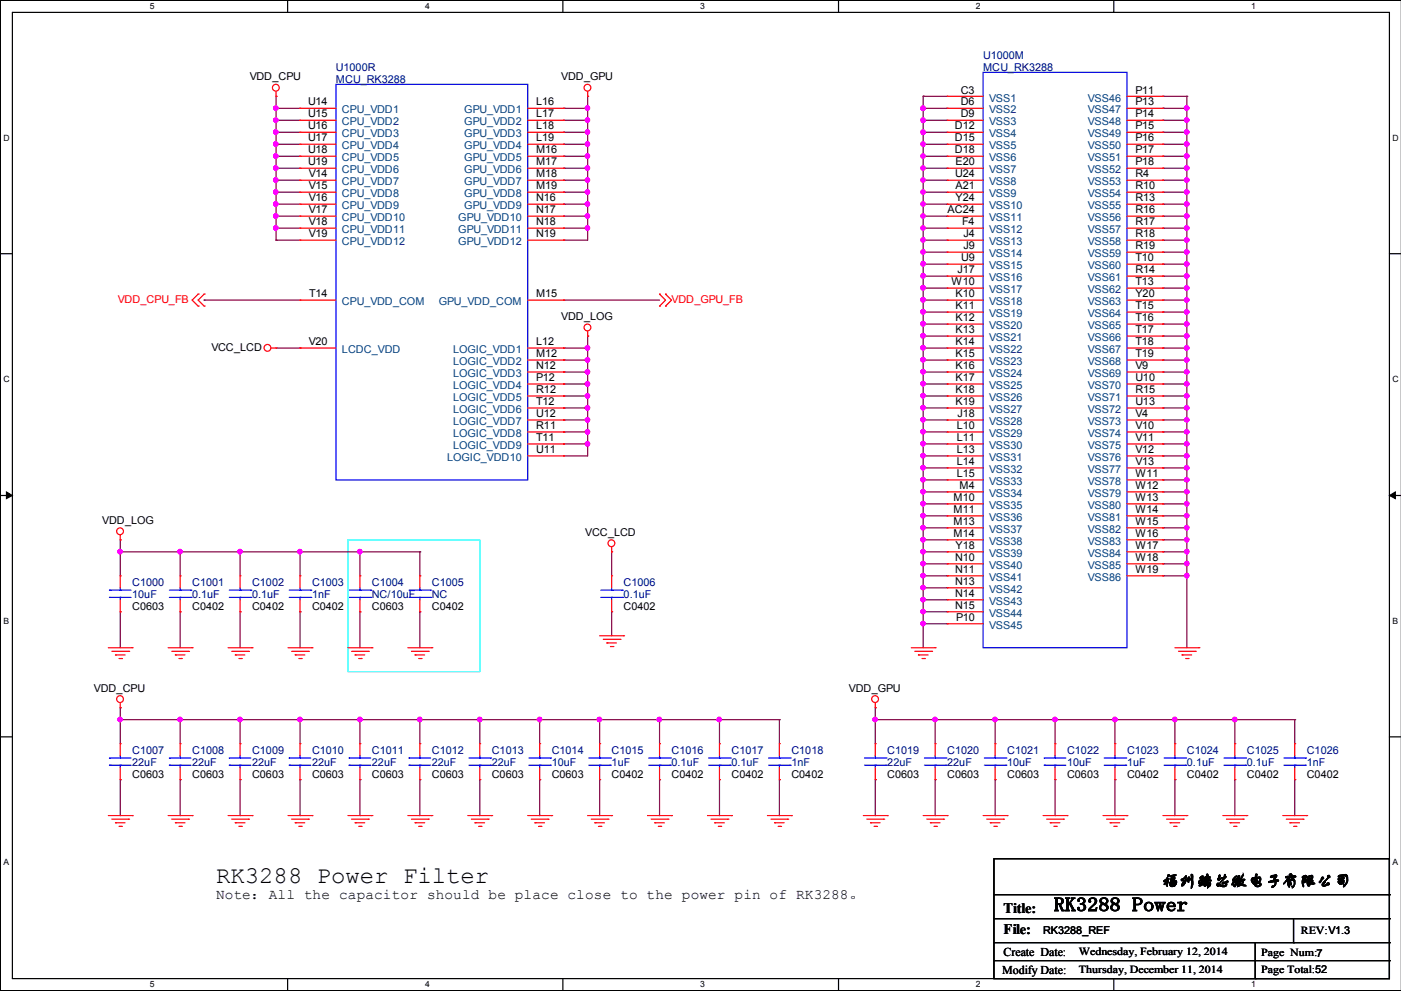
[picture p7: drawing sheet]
<svg xmlns="http://www.w3.org/2000/svg" width="297mm" height="210mm" viewBox="0 0 297 210" stroke-linecap="round" stroke-linejoin="round" font-family="sans-serif">
<path d="M2.6 2.6h291.9v204.7h-291.9zM297 .1h-296.9v209.8h296.9" fill="none" stroke="#000" stroke-width=".25"/>
<g fill="#fff">
<path d="M31.7 .3h1.1v2.1h-1.1z"/>
<path d="M31.7 207.6h1.1v2h-1.1z"/>
</g>
<path d="M61 .1v2.5M61 207.3v2.6" fill="none" stroke="#000" stroke-width=".25"/>
<g fill="#fff">
<path d="M90.1 .3h1v2.1h-1z"/>
<path d="M90.1 207.6h1v2h-1z"/>
</g>
<path d="M119.3 .1v2.5M119.3 207.3v2.6" fill="none" stroke="#000" stroke-width=".25"/>
<g fill="#fff">
<path d="M148.4 .3h1v2.1h-1z"/>
<path d="M148.4 207.6h1v2h-1z"/>
</g>
<path d="M177.7 .1v2.5M177.7 207.3v2.6" fill="none" stroke="#000" stroke-width=".25"/>
<g fill="#fff">
<path d="M206.8 .3h1.1v2.1h-1.1z"/>
<path d="M206.8 207.6h1.1v2h-1.1z"/>
</g>
<path d="M236.1 .1v2.5M236.1 207.3v2.6" fill="none" stroke="#000" stroke-width=".25"/>
<g fill="#fff">
<path d="M265.2 .3h1v2.1h-1z"/>
<path d="M265.2 207.6h1v2h-1z"/>
<path d="M.8 28.2h1.2v2h-1.2z"/>
<path d="M295.1 28.2h1.3v2h-1.3z"/>
<path d="M.8 79.3h1.2v2.1h-1.2z"/>
<path d="M295.1 79.3h1.3v2.1h-1.3z"/>
</g>
<path d="M.1 53.8h2.5M294.5 53.8h2.5" fill="none" stroke="#000" stroke-width=".25"/>
<g fill="#fff">
<path d="M.8 130.6h1.1v2h-1.1z"/>
<path d="M295.1 130.6h1.2v2h-1.2z"/>
</g>
<path d="M.1 105h2.5M294.5 105h2.5" fill="none" stroke="#000" stroke-width=".25"/>
<path d="M1.4 104.2l1.2 .8-1.2 .7zM294.5 105l1.2-.8v1.5z" fill="#000" stroke="#000" stroke-width=".21"/>
<g fill="#fff">
<path d="M.8 181.7h1.1v2h-1.1z"/>
<path d="M295.1 181.7h1.1v2h-1.1z"/>
</g>
<g fill="none" stroke="#000" stroke-width=".25">
<path d="M.1 156.1h2.5M294.5 156.1h2.5M210.7 181.9h83.8v25.4h-83.8zM210.7 189.6h83.8M210.7 194.6h83.8M210.7 199.7h83.8M266 199.7v7.6M274.2 199.7h.1M274.2 194.6v5.1M294.5 189.6h.1M294.5 194.6h.1M294.5 199.7h.1"/>
<path d="M210.7 203.5h83.8M266 207.3h.1M294.5 203.5h.1"/>
</g>
<path d="M73.7 114.4h28v27.9h-28z" fill="none" stroke="#0ff" stroke-width=".25"/>
<g fill="none" stroke="#800040" stroke-width=".25">
<path d="M58.5 25.5h.1M58.5 28h.1M58.5 35.6h.1M58.5 38.2h.1M58.5 22.9h.1M58.5 30.6h.1M58.5 33.1h.1M58.5 20.4h.1M58.5 22.9h5.1M58.5 35.6h5.1M58.5 28h5.1M58.5 25.5h5.1"/>
<path d="M58.5 30.6h5.1M58.5 38.2h5.1M58.5 20.4v30.5M58.5 33.1h5.1M119.5 22.9h.1M119.5 35.6h.1M119.5 28h.1M119.5 25.5h.1M119.5 30.6h.1M119.5 38.2h.1M119.5 33.1h.1M119.5 22.9h5"/>
<path d="M119.5 35.6h5M119.5 28h5M119.5 25.5h5M119.5 30.6h5M119.5 38.2h5M119.5 33.1h5M124.5 38.2h.1M124.5 35.6h.1M124.5 28h.1M124.5 25.5h.1M124.5 30.6h.1M124.5 33.1h.1"/>
<path d="M124.5 22.9h.1M124.5 20.4h.1M124.5 20.4v30.5h-5M195.7 20.4h.1M195.7 28h.1M195.7 33.1h.1M195.7 25.5h.1M195.7 22.9h.1M195.7 30.6h.1M195.7 35.6h.1M195.7 38.2h.1M195.7 22.9h5"/>
<path d="M195.7 35.6h5M195.7 28h5M195.7 25.5h5M195.7 30.6h5M195.7 38.2h5M195.7 33.1h5M195.7 20.4v116.8M195.7 20.4h5M246.5 33.1h.1M246.5 30.6h.1M246.5 25.5h.1M246.5 22.9h.1"/>
<path d="M246.5 28h.1M246.5 38.2h.1M246.5 35.6h.1M246.5 20.4h.1M246.5 22.9h5M246.5 35.6h5M246.5 28h5M246.5 25.5h5M246.5 30.6h5M246.5 38.2h5M246.5 33.1h5M246.5 20.4h5"/>
<path d="M251.5 33.1h.1M251.5 20.4h.1M251.5 22.9h.1M251.5 35.6h.1M251.5 30.6h.1M251.5 28h.1M251.5 25.5h.1M251.5 38.2h.1M251.5 20.4v116.8M58.5 45.8h.1M58.5 48.3h.1M58.5 43.3h.1"/>
<path d="M58.5 50.9h.1M58.5 40.7h.1M58.5 45.8h5.1M58.5 43.3h5.1M58.5 40.7h5.1M58.5 50.9h5.1M58.5 48.3h5.1M119.5 45.8h.1M119.5 43.3h.1M119.5 40.7h.1M119.5 50.9h.1M119.5 48.3h.1"/>
<path d="M119.5 45.8h5M119.5 43.3h5M119.5 40.7h5M119.5 48.3h5M124.5 43.3h.1M124.5 40.7h.1M124.5 45.8h.1M124.5 48.3h.1M195.7 40.7h.1M195.7 43.3h.1M195.7 53.4h.1M195.7 50.9h.1"/>
<path d="M195.7 48.3h.1M195.7 45.8h.1M195.7 56h.1M195.7 58.5h.1M195.7 45.8h5M195.7 43.3h5M195.7 40.7h5M195.7 50.9h5M195.7 48.3h5M195.7 58.5h5M195.7 56h5M195.7 53.4h5"/>
<path d="M246.5 40.7h.1M246.5 48.3h.1M246.5 58.5h.1M246.5 56h.1M246.5 45.8h.1M246.5 43.3h.1M246.5 53.4h.1M246.5 50.9h.1M246.5 45.8h5M246.5 43.3h5M246.5 40.7h5M246.5 50.9h5"/>
<path d="M246.5 48.3h5M246.5 58.5h5M246.5 56h5M246.5 53.4h5M251.5 40.7h.1M251.5 43.3h.1M251.5 58.5h.1M251.5 50.9h.1M251.5 48.3h.1M251.5 45.8h.1M251.5 56h.1M251.5 53.4h.1"/>
<path d="M43.3 63.6h.1M43.3 63.6h20.3M58.5 73.7h5.1M63.6 73.7h.1M119.5 78.8h.1M119.5 73.7h.1M119.5 76.3h.1M119.5 63.6h.1M119.5 78.8h5M119.5 73.7h5M119.5 76.3h5M119.5 63.6h20.3"/>
<path d="M124.5 73.7h.1M124.5 78.8h.1M124.5 76.3h.1M124.5 71.2h.1M124.5 71.2v25.4h-5M195.7 66.1h.1M195.7 63.6h.1M195.7 61h.1M195.7 68.7h.1M195.7 78.8h.1M195.7 76.3h.1M195.7 73.7h.1"/>
<path d="M195.7 71.2h.1M195.7 78.8h5M195.7 73.7h5M195.7 76.3h5M195.7 63.6h5M195.7 61h5M195.7 66.1h5M195.7 71.2h5M195.7 68.7h5M246.5 61h.1M246.5 66.1h.1M246.5 63.6h.1"/>
<path d="M246.5 73.7h.1M246.5 71.2h.1M246.5 68.7h.1M246.5 76.3h.1M246.5 78.8h.1M246.5 78.8h5M246.5 73.7h5M246.5 76.3h5M246.5 63.6h5M246.5 61h5M246.5 66.1h5M246.5 71.2h5"/>
<path d="M246.5 68.7h5M251.5 61h.1M251.5 63.6h.1M251.5 66.1h.1M251.5 73.7h.1M251.5 71.2h.1M251.5 68.7h.1M251.5 78.8h.1M251.5 76.3h.1M119.5 89h.1M119.5 86.4h.1M119.5 81.4h.1"/>
<path d="M119.5 96.6h.1M119.5 94.1h.1M119.5 91.5h.1M119.5 83.9h.1M119.5 89h5M119.5 86.4h5M119.5 81.4h5M119.5 94.1h5M119.5 91.5h5M119.5 83.9h5M124.5 89h.1M124.5 81.4h.1"/>
<path d="M124.5 86.4h.1M124.5 83.9h.1M124.5 91.5h.1M124.5 94.1h.1M195.7 81.4h.1M195.7 91.5h.1M195.7 89h.1M195.7 86.4h.1M195.7 83.9h.1M195.7 94.1h.1M195.7 99.1h.1M195.7 96.6h.1"/>
<path d="M195.7 89h5M195.7 86.4h5M195.7 81.4h5M195.7 96.6h5M195.7 94.1h5M195.7 91.5h5M195.7 83.9h5M195.7 99.1h5M246.5 83.9h.1M246.5 81.4h.1M246.5 91.5h.1M246.5 89h.1"/>
<path d="M246.5 86.4h.1M246.5 99.1h.1M246.5 94.1h.1M246.5 96.6h.1M246.5 89h5M246.5 86.4h5M246.5 81.4h5M246.5 96.6h5M246.5 94.1h5M246.5 91.5h5M246.5 83.9h5M246.5 99.1h5"/>
<path d="M251.5 81.4h.1M251.5 83.9h.1M251.5 89h.1M251.5 86.4h.1M251.5 91.5h.1M251.5 96.6h.1M251.5 94.1h.1M251.5 99.1h.1M25.5 116.9h.1M25.5 114.4h.1M25.5 116.9h63.5M25.5 114.4v7.6"/>
<path d="M38.2 116.9h.1M38.2 116.9v5.1M50.9 116.9h.1M50.9 116.9v5.1M63.6 116.9h.1M63.6 116.9v5.1M76.3 116.9h.1M76.3 116.9v5.1M89 116.9h.1M89 116.9v5.1M129.6 116.9h.1M129.6 116.9v5.1"/>
<path d="M195.7 104.2h.1M195.7 109.3h.1M195.7 106.8h.1M195.7 119.5h.1M195.7 101.7h.1M195.7 114.4h.1M195.7 111.8h.1M195.7 116.9h.1M195.7 104.2h5M195.7 101.7h5M195.7 114.4h5M195.7 106.8h5"/>
<path d="M195.7 111.8h5M195.7 109.3h5M195.7 119.5h5M195.7 116.9h5M246.5 104.2h.1M246.5 101.7h.1M246.5 114.4h.1M246.5 106.8h.1M246.5 111.8h.1M246.5 109.3h.1M246.5 119.5h.1M246.5 116.9h.1"/>
<path d="M246.5 104.2h5M246.5 101.7h5M246.5 114.4h5M246.5 106.8h5M246.5 111.8h5M246.5 109.3h5M246.5 119.5h5M246.5 116.9h5M251.5 106.8h.1M251.5 104.2h.1M251.5 101.7h.1M251.5 111.8h.1"/>
<path d="M251.5 109.3h.1M251.5 116.9h.1M251.5 114.4h.1M251.5 119.5h.1M25.5 129.6h.1M25.5 129.6v7.6M38.2 129.6h.1M38.2 129.6v7.6M50.9 129.6h.1M50.9 129.6v7.6M63.6 129.6h.1M63.6 129.6v7.6"/>
<path d="M76.3 129.6h.1M76.3 129.6v7.6M89 129.6h.1M89 129.6v7.6M129.6 129.6h.1M129.6 129.6v5.1M195.7 132.2h.1M195.7 129.6h.1M195.7 127.1h.1M195.7 122h.1M195.7 124.5h.1M195.7 132.2h5"/>
<path d="M195.7 129.6h5M195.7 122h5M195.7 127.1h5M195.7 124.5h5M246.5 122h.1M246.5 122h5M251.5 122h.1M25.5 149.9h.1M25.5 152.5h.1M25.5 152.5h139.7M25.5 149.9v7.7M38.2 152.5h.1"/>
<path d="M38.2 152.5v5.1M50.9 152.5h.1M50.9 152.5v5.1M63.6 152.5h.1M63.6 152.5v5.1M76.3 152.5h.1M76.3 152.5v5.1M89 152.5h.1M89 152.5v5.1M101.7 152.5h.1M101.7 152.5v5.1M114.4 152.5h.1"/>
<path d="M114.4 152.5v5.1M127.1 152.5h.1M127.1 152.5v5.1M139.8 152.5h.1M139.8 152.5v5.1M152.5 152.5h.1M152.5 152.5v5.1M165.2 152.5h.1M165.2 152.5v5.1M185.5 149.9h.1M185.5 152.5h.1M185.5 149.9v7.7"/>
<path d="M185.5 152.5h88.9M198.2 152.5h.1M198.2 152.5v5.1M210.9 152.5h.1M210.9 152.5v5.1M223.6 152.5h.1M223.6 152.5v5.1M236.3 152.5h.1M236.3 152.5v5.1M249 152.5h.1M249 152.5v5.1M261.7 152.5h.1"/>
<path d="M261.7 152.5v5.1M274.4 152.5h.1M274.4 152.5v5.1M25.5 165.2h.1M25.5 165.2v7.6M38.2 165.2h.1M38.2 165.2v7.6M50.9 165.2h.1M50.9 165.2v7.6M63.6 165.2h.1M63.6 165.2v7.6M76.3 165.2h.1"/>
<path d="M76.3 165.2v7.6M89 165.2h.1M89 165.2v7.6M101.7 165.2h.1M101.7 165.2v7.6M114.4 165.2h.1M114.4 165.2v7.6M127.1 165.2h.1M127.1 165.2v7.6M139.8 165.2h.1M139.8 165.2v7.6M152.5 165.2h.1"/>
<path d="M152.5 165.2v7.6M165.2 165.2h.1M165.2 165.2v7.6M185.5 165.2h.1M185.5 165.2v7.6M198.2 165.2h.1M198.2 165.2v7.6M210.9 165.2h.1M210.9 165.2v7.6M223.6 165.2h.1M223.6 165.2v7.6M236.3 165.2h.1"/>
<path d="M236.3 165.2v7.6M249 165.2h.1M249 165.2v7.6M261.7 165.2h.1M261.7 165.2v7.6M274.4 165.2h.1M274.4 165.2v7.6"/>
</g>
<g fill="#f0f" stroke="#f0f" stroke-width=".25">
<circle cx="124.5" cy="88.9" r=".47"/>
<circle cx="124.5" cy="86.4" r=".47"/>
<circle cx="124.5" cy="73.7" r=".47"/>
<circle cx="124.5" cy="81.3" r=".47"/>
<circle cx="124.5" cy="78.8" r=".47"/>
<circle cx="124.5" cy="76.2" r=".47"/>
<circle cx="124.5" cy="94" r=".47"/>
<circle cx="124.5" cy="91.5" r=".47"/>
<circle cx="124.5" cy="83.9" r=".47"/>
<circle cx="124.5" cy="22.9" r=".47"/>
<circle cx="124.5" cy="38.1" r=".47"/>
<circle cx="124.5" cy="35.6" r=".47"/>
<circle cx="124.5" cy="45.8" r=".47"/>
<circle cx="124.5" cy="30.5" r=".47"/>
<circle cx="124.5" cy="28" r=".47"/>
<circle cx="124.5" cy="33.1" r=".47"/>
<circle cx="124.5" cy="43.2" r=".47"/>
<circle cx="124.5" cy="40.7" r=".47"/>
<circle cx="58.5" cy="30.5" r=".47"/>
<circle cx="58.5" cy="28" r=".47"/>
<circle cx="124.5" cy="25.4" r=".47"/>
<circle cx="58.5" cy="38.1" r=".47"/>
<circle cx="124.5" cy="48.3" r=".47"/>
<circle cx="58.5" cy="22.9" r=".47"/>
<circle cx="58.5" cy="25.4" r=".47"/>
<circle cx="58.5" cy="45.8" r=".47"/>
<circle cx="58.5" cy="48.3" r=".47"/>
<circle cx="58.5" cy="33.1" r=".47"/>
<circle cx="58.5" cy="35.6" r=".47"/>
<circle cx="58.5" cy="43.2" r=".47"/>
<circle cx="58.5" cy="40.7" r=".47"/>
<circle cx="251.5" cy="35.6" r=".47"/>
<circle cx="251.5" cy="22.9" r=".47"/>
<circle cx="251.5" cy="40.7" r=".47"/>
<circle cx="251.5" cy="25.4" r=".47"/>
<circle cx="195.6" cy="132.1" r=".47"/>
<circle cx="251.5" cy="48.3" r=".47"/>
<circle cx="251.5" cy="33.1" r=".47"/>
<circle cx="251.5" cy="30.5" r=".47"/>
<circle cx="251.5" cy="28" r=".47"/>
<circle cx="251.5" cy="45.8" r=".47"/>
<circle cx="251.5" cy="43.2" r=".47"/>
<circle cx="251.5" cy="58.5" r=".47"/>
<circle cx="251.5" cy="38.1" r=".47"/>
<circle cx="251.5" cy="50.8" r=".47"/>
<circle cx="251.5" cy="61" r=".47"/>
<circle cx="251.5" cy="63.5" r=".47"/>
<circle cx="251.5" cy="55.9" r=".47"/>
<circle cx="251.5" cy="53.4" r=".47"/>
<circle cx="195.6" cy="30.5" r=".47"/>
<circle cx="195.6" cy="28" r=".47"/>
<circle cx="251.5" cy="66.1" r=".47"/>
<circle cx="195.6" cy="25.4" r=".47"/>
<circle cx="195.6" cy="22.9" r=".47"/>
<circle cx="195.6" cy="33.1" r=".47"/>
<circle cx="251.5" cy="73.7" r=".47"/>
<circle cx="195.6" cy="40.7" r=".47"/>
<circle cx="251.5" cy="71.2" r=".47"/>
<circle cx="251.5" cy="68.6" r=".47"/>
<circle cx="251.5" cy="81.3" r=".47"/>
<circle cx="251.5" cy="78.8" r=".47"/>
<circle cx="195.6" cy="35.6" r=".47"/>
<circle cx="251.5" cy="76.2" r=".47"/>
<circle cx="195.6" cy="43.2" r=".47"/>
<circle cx="251.5" cy="83.9" r=".47"/>
<circle cx="195.6" cy="38.1" r=".47"/>
<circle cx="195.6" cy="48.3" r=".47"/>
<circle cx="195.6" cy="50.8" r=".47"/>
<circle cx="251.5" cy="91.5" r=".47"/>
<circle cx="251.5" cy="86.4" r=".47"/>
<circle cx="195.6" cy="45.8" r=".47"/>
<circle cx="195.6" cy="66.1" r=".47"/>
<circle cx="195.6" cy="55.9" r=".47"/>
<circle cx="195.6" cy="53.4" r=".47"/>
<circle cx="251.5" cy="88.9" r=".47"/>
<circle cx="195.6" cy="63.5" r=".47"/>
<circle cx="195.6" cy="61" r=".47"/>
<circle cx="195.6" cy="58.5" r=".47"/>
<circle cx="251.5" cy="99.1" r=".47"/>
<circle cx="195.6" cy="71.2" r=".47"/>
<circle cx="195.6" cy="68.6" r=".47"/>
<circle cx="251.5" cy="94" r=".47"/>
<circle cx="251.5" cy="96.6" r=".47"/>
<circle cx="195.6" cy="76.2" r=".47"/>
<circle cx="251.5" cy="109.3" r=".47"/>
<circle cx="251.5" cy="106.7" r=".47"/>
<circle cx="195.6" cy="73.7" r=".47"/>
<circle cx="251.5" cy="104.2" r=".47"/>
<circle cx="195.6" cy="81.3" r=".47"/>
<circle cx="195.6" cy="78.8" r=".47"/>
<circle cx="251.5" cy="101.6" r=".47"/>
<circle cx="195.6" cy="91.5" r=".47"/>
<circle cx="195.6" cy="88.9" r=".47"/>
<circle cx="195.6" cy="86.4" r=".47"/>
<circle cx="195.6" cy="83.9" r=".47"/>
<circle cx="195.6" cy="94" r=".47"/>
<circle cx="251.5" cy="111.8" r=".47"/>
<circle cx="195.6" cy="101.6" r=".47"/>
<circle cx="195.6" cy="99.1" r=".47"/>
<circle cx="251.5" cy="116.9" r=".47"/>
<circle cx="251.5" cy="114.3" r=".47"/>
<circle cx="195.6" cy="96.6" r=".47"/>
<circle cx="195.6" cy="109.3" r=".47"/>
<circle cx="195.6" cy="106.7" r=".47"/>
<circle cx="251.5" cy="119.4" r=".47"/>
<circle cx="195.6" cy="104.2" r=".47"/>
<circle cx="195.6" cy="114.3" r=".47"/>
<circle cx="195.6" cy="111.8" r=".47"/>
<circle cx="251.5" cy="122" r=".47"/>
<circle cx="195.6" cy="129.6" r=".47"/>
<circle cx="195.6" cy="127" r=".47"/>
<circle cx="195.6" cy="124.5" r=".47"/>
<circle cx="195.6" cy="122" r=".47"/>
<circle cx="195.6" cy="116.9" r=".47"/>
<circle cx="195.6" cy="119.4" r=".47"/>
<circle cx="76.2" cy="116.9" r=".47"/>
<circle cx="210.9" cy="152.4" r=".47"/>
<circle cx="261.7" cy="152.4" r=".47"/>
<circle cx="249" cy="152.4" r=".47"/>
<circle cx="114.3" cy="152.4" r=".47"/>
<circle cx="101.6" cy="152.4" r=".47"/>
<circle cx="25.4" cy="152.4" r=".47"/>
<circle cx="63.5" cy="116.9" r=".47"/>
<circle cx="50.8" cy="116.9" r=".47"/>
<circle cx="38.1" cy="116.9" r=".47"/>
<circle cx="25.4" cy="116.9" r=".47"/>
<circle cx="236.3" cy="152.4" r=".47"/>
<circle cx="223.6" cy="152.4" r=".47"/>
<circle cx="152.4" cy="152.4" r=".47"/>
<circle cx="139.7" cy="152.4" r=".47"/>
<circle cx="127" cy="152.4" r=".47"/>
<circle cx="198.2" cy="152.4" r=".47"/>
<circle cx="185.5" cy="152.4" r=".47"/>
<circle cx="63.5" cy="152.4" r=".47"/>
<circle cx="88.9" cy="152.4" r=".47"/>
<circle cx="76.2" cy="152.4" r=".47"/>
<circle cx="38.1" cy="152.4" r=".47"/>
<circle cx="50.8" cy="152.4" r=".47"/>
</g>
<g fill="none" stroke="#f00" stroke-width=".25">
<path d="M58.5 19.4v1M124.5 19.4v1M58.5 20.4h.1M63.6 22.9h.1M63.6 25.5h.1M63.6 28h.1M63.6 30.6h.1M63.6 33.1h.1M63.6 35.6h.1M63.6 38.2h.1M63.6 22.9h7.6M63.6 25.5h7.6"/>
<path d="M63.6 28h7.6M63.6 30.6h7.6M63.6 33.1h7.6M63.6 35.6h7.6M63.6 38.2h7.6M111.8 22.9h7.7M111.8 25.5h7.7M111.8 28h7.7M111.8 30.6h7.7M111.8 33.1h7.7M111.8 35.6h7.7M111.8 38.2h7.7"/>
<path d="M119.5 22.9h.1M119.5 25.5h.1M119.5 28h.1M119.5 30.6h.1M119.5 33.1h.1M119.5 35.6h.1M119.5 38.2h.1M124.5 20.4h.1M200.7 25.5h.1M200.7 20.4h.1M200.7 22.9h.1M200.7 28h.1"/>
<path d="M200.7 30.6h.1M200.7 33.1h.1M200.7 35.6h.1M200.7 38.2h.1M200.7 22.9h7.7M200.7 25.5h7.7M200.7 28h7.7M200.7 30.6h7.7M200.7 33.1h7.7M200.7 35.6h7.7M200.7 38.2h7.7M200.7 20.4h7.7"/>
<path d="M238.8 22.9h7.7M238.8 25.5h7.7M238.8 28h7.7M238.8 30.6h7.7M238.8 33.1h7.7M238.8 35.6h7.7M238.8 38.2h7.7M238.8 20.4h7.7M246.5 20.4h.1M246.5 22.9h.1M246.5 25.5h.1M246.5 28h.1"/>
<path d="M246.5 30.6h.1M246.5 33.1h.1M246.5 35.6h.1M246.5 38.2h.1M63.6 40.7h.1M63.6 43.3h.1M63.6 45.8h.1M63.6 48.3h.1M63.6 50.9h.1M63.6 40.7h7.6M63.6 43.3h7.6M63.6 45.8h7.6"/>
<path d="M63.6 48.3h7.6M63.6 50.9h7.6M111.8 40.7h7.7M111.8 43.3h7.7M111.8 45.8h7.7M111.8 48.3h7.7M111.8 50.9h7.7M119.5 40.7h.1M119.5 43.3h.1M119.5 45.8h.1M119.5 48.3h.1M119.5 50.9h.1"/>
<path d="M200.7 40.7h.1M200.7 43.3h.1M200.7 45.8h.1M200.7 48.3h.1M200.7 50.9h.1M200.7 53.4h.1M200.7 56h.1M200.7 58.5h.1M200.7 40.7h7.7M200.7 43.3h7.7M200.7 45.8h7.7M200.7 48.3h7.7"/>
<path d="M200.7 50.9h7.7M200.7 53.4h7.7M200.7 56h7.7M200.7 58.5h7.7M238.8 40.7h7.7M238.8 43.3h7.7M238.8 45.8h7.7M238.8 48.3h7.7M238.8 50.9h7.7M238.8 53.4h7.7M238.8 56h7.7M238.8 58.5h7.7"/>
<path d="M246.5 40.7h.1M246.5 43.3h.1M246.5 45.8h.1M246.5 48.3h.1M246.5 50.9h.1M246.5 53.4h.1M246.5 56h.1M246.5 58.5h.1M42 62.3h.1M42 64.9h.1M42 62.3l-1.3 1.3 1.3 1.3M43.3 62.3h.1"/>
<path d="M43.3 64.9h.1M43.3 62.3l-1.3 1.3 1.3 1.3M57.5 73.7h1M58.5 73.7h.1M63.6 63.6h.1M63.6 73.7h.1M63.6 73.7h7.6M63.6 63.6h7.6M111.8 73.7h7.7M111.8 63.6h7.7M111.8 76.3h7.7M111.8 78.8h7.7"/>
<path d="M119.5 63.6h.1M119.5 73.7h.1M119.5 76.3h.1M119.5 78.8h.1M124.5 71.2h.1M124.5 70.2v1M139.8 64.9h.1M139.8 62.3h.1M139.8 62.3l1.3 1.3-1.3 1.3M141.1 64.9h.1M141.1 62.3h.1M141.1 62.3l1.2 1.3-1.2 1.3"/>
<path d="M200.7 61h.1M200.7 63.6h.1M200.7 66.1h.1M200.7 68.7h.1M200.7 71.2h.1M200.7 73.7h.1M200.7 76.3h.1M200.7 78.8h.1M200.7 73.7h7.7M200.7 63.6h7.7M200.7 76.3h7.7M200.7 78.8h7.7"/>
<path d="M200.7 61h7.7M200.7 66.1h7.7M200.7 68.7h7.7M200.7 71.2h7.7M238.8 73.7h7.7M238.8 63.6h7.7M238.8 76.3h7.7M238.8 78.8h7.7M238.8 61h7.7M238.8 66.1h7.7M238.8 68.7h7.7M238.8 71.2h7.7"/>
<path d="M246.5 61h.1M246.5 63.6h.1M246.5 66.1h.1M246.5 68.7h.1M246.5 71.2h.1M246.5 73.7h.1M246.5 76.3h.1M246.5 78.8h.1M111.8 81.4h7.7M111.8 83.9h7.7M111.8 86.4h7.7M111.8 89h7.7"/>
<path d="M111.8 91.5h7.7M111.8 94.1h7.7M111.8 96.6h7.7M119.5 81.4h.1M119.5 83.9h.1M119.5 86.4h.1M119.5 89h.1M119.5 91.5h.1M119.5 94.1h.1M119.5 96.6h.1M200.7 81.4h.1M200.7 83.9h.1"/>
<path d="M200.7 86.4h.1M200.7 89h.1M200.7 91.5h.1M200.7 94.1h.1M200.7 96.6h.1M200.7 99.1h.1M200.7 81.4h7.7M200.7 83.9h7.7M200.7 86.4h7.7M200.7 89h7.7M200.7 91.5h7.7M200.7 94.1h7.7"/>
<path d="M200.7 96.6h7.7M200.7 99.1h7.7M238.8 81.4h7.7M238.8 83.9h7.7M238.8 86.4h7.7M238.8 89h7.7M238.8 91.5h7.7M238.8 94.1h7.7M238.8 96.6h7.7M238.8 99.1h7.7M246.5 81.4h.1M246.5 83.9h.1"/>
<path d="M246.5 86.4h.1M246.5 89h.1M246.5 91.5h.1M246.5 94.1h.1M246.5 96.6h.1M246.5 99.1h.1M25.5 114.4h.1M25.5 113.4v1M129.6 116.9h.1M129.6 115.9v1M200.7 101.7h.1M200.7 104.2h.1"/>
<path d="M200.7 106.8h.1M200.7 109.3h.1M200.7 111.8h.1M200.7 114.4h.1M200.7 116.9h.1M200.7 119.5h.1M200.7 101.7h7.7M200.7 104.2h7.7M200.7 106.8h7.7M200.7 109.3h7.7M200.7 111.8h7.7M200.7 114.4h7.7"/>
<path d="M200.7 116.9h7.7M200.7 119.5h7.7M238.8 101.7h7.7M238.8 104.2h7.7M238.8 106.8h7.7M238.8 109.3h7.7M238.8 111.8h7.7M238.8 114.4h7.7M238.8 116.9h7.7M238.8 119.5h7.7M246.5 101.7h.1M246.5 104.2h.1"/>
<path d="M246.5 106.8h.1M246.5 109.3h.1M246.5 111.8h.1M246.5 114.4h.1M246.5 116.9h.1M246.5 119.5h.1M22.9 137.2h5.1M23.7 138h3.6M24.5 138.8h.1M24.5 138.8h2M25.2 139.5h.5M25.5 129.6h.1"/>
<path d="M25.5 122h.1M25.5 122v2.5M25.5 127.1v2.5M25.7 139.5h.1M27.3 138h.1M28 137.2h.1M35.6 137.2h5.1M36.4 138h3.6M37.2 138.8h.1M37.2 138.8h2M37.9 139.5h.5M38.2 122h.1"/>
<path d="M38.2 129.6h.1M38.2 122v2.5M38.2 127.1v2.5M38.4 139.5h.1M40 138h.1M40.7 137.2h.1M48.3 137.2h5.1M49.1 138h3.6M49.9 138.8h.1M49.9 138.8h2M50.6 139.5h.5M50.9 122h.1"/>
<path d="M50.9 129.6h.1M50.9 122v2.5M50.9 127.1v2.5M51.1 139.5h.1M52.7 138h.1M53.4 137.2h.1M61 137.2h5.1M61.8 138h3.6M62.6 138.8h.1M62.6 138.8h2M63.3 139.5h.5M63.6 122h.1"/>
<path d="M63.6 129.6h.1M63.6 122v2.5M63.6 127.1v2.5M63.8 139.5h.1M65.4 138h.1M66.1 137.2h.1M73.7 137.2h5.1M74.5 138h3.6M75.3 138.8h.1M75.3 138.8h2M76 139.5h.5M76.3 122h.1"/>
<path d="M76.3 129.6h.1M76.3 122v2.5M76.3 127.1v2.5M76.5 139.5h.1M78.1 138h.1M78.8 137.2h.1M86.4 137.2h5.1M87.2 138h3.6M88 138.8h.1M88 138.8h2M88.7 139.5h.5M89 122h.1"/>
<path d="M89 129.6h.1M89 122v2.5M89 127.1v2.5M89.2 139.5h.1M90.8 138h.1M91.5 137.2h.1M127.1 134.7h5.1M127.8 135.5h3.6M128.6 136.2h.1M128.6 136.2h2M129.4 137h.5M129.6 122h.1"/>
<path d="M129.6 129.6h.1M129.6 122v2.5M129.6 127.1v2.5M129.9 137h.1M131.4 135.5h.1M132.2 134.7h.1M193.1 137.2h5.1M193.9 138h3.5M194.6 138.8h.1M194.6 138.8h2.1M195.4 139.5h.5M195.9 139.5h.1"/>
<path d="M197.4 138h.1M198.2 137.2h.1M200.7 122h.1M200.7 124.5h.1M200.7 127.1h.1M200.7 129.6h.1M200.7 132.2h.1M200.7 122h7.7M200.7 124.5h7.7M200.7 127.1h7.7M200.7 129.6h7.7M200.7 132.2h7.7"/>
<path d="M238.8 122h7.7M246.5 122h.1M249 137.2h5.1M249.8 138h3.5M250.5 138.8h.1M250.5 138.8h2.1M251.3 139.5h.5M251.8 139.5h.1M253.3 138h.1M254.1 137.2h.1M25.5 149.9h.1M25.5 157.6h.1"/>
<path d="M25.5 148.9v1M25.5 157.6v2.5M38.2 157.6h.1M38.2 157.6v2.5M50.9 157.6h.1M50.9 157.6v2.5M63.6 157.6h.1M63.6 157.6v2.5M76.3 157.6h.1M76.3 157.6v2.5M89 157.6h.1M89 157.6v2.5"/>
<path d="M101.7 157.6h.1M101.7 157.6v2.5M114.4 157.6h.1M114.4 157.6v2.5M127.1 157.6h.1M127.1 157.6v2.5M139.8 157.6h.1M139.8 157.6v2.5M152.5 157.6h.1M152.5 157.6v2.5M165.2 157.6h.1M165.2 157.6v2.5"/>
<path d="M185.5 149.9h.1M185.5 157.6h.1M185.5 148.9v1M185.5 157.6v2.5M198.2 157.6h.1M198.2 157.6v2.5M210.9 157.6h.1M210.9 157.6v2.5M223.6 157.6h.1M223.6 157.6v2.5M236.3 157.6h.1M236.3 157.6v2.5"/>
<path d="M249 157.6h.1M249 157.6v2.5M261.7 157.6h.1M261.7 157.6v2.5M274.4 157.6h.1M274.4 157.6v2.5M22.9 172.8h5.1M23.7 173.6h3.6M24.5 174.3h.1M24.5 174.3h2M25.2 175.1h.5M25.5 165.2h.1"/>
<path d="M25.5 162.6v2.6M25.7 175.1h.1M27.3 173.6h.1M28 172.8h.1M35.6 172.8h5.1M36.4 173.6h3.6M37.2 174.3h.1M37.2 174.3h2M37.9 175.1h.5M38.2 165.2h.1M38.2 162.6v2.6M38.4 175.1h.1"/>
<path d="M40 173.6h.1M40.7 172.8h.1M48.3 172.8h5.1M49.1 173.6h3.6M49.9 174.3h.1M49.9 174.3h2M50.6 175.1h.5M50.9 165.2h.1M50.9 162.6v2.6M51.1 175.1h.1M52.7 173.6h.1M53.4 172.8h.1"/>
<path d="M61 172.8h5.1M61.8 173.6h3.6M62.6 174.3h.1M62.6 174.3h2M63.3 175.1h.5M63.6 165.2h.1M63.6 162.6v2.6M63.8 175.1h.1M65.4 173.6h.1M66.1 172.8h.1M73.7 172.8h5.1M74.5 173.6h3.6"/>
<path d="M75.3 174.3h.1M75.3 174.3h2M76 175.1h.5M76.3 165.2h.1M76.3 162.6v2.6M76.5 175.1h.1M78.1 173.6h.1M78.8 172.8h.1M86.4 172.8h5.1M87.2 173.6h3.6M88 174.3h.1M88 174.3h2"/>
<path d="M88.7 175.1h.5M89 165.2h.1M89 162.6v2.6M89.2 175.1h.1M90.8 173.6h.1M91.5 172.8h.1M99.1 172.8h5.1M99.9 173.6h3.6M100.7 174.3h.1M100.7 174.3h2M101.4 175.1h.5M101.7 165.2h.1"/>
<path d="M101.7 162.6v2.6M101.9 175.1h.1M103.5 173.6h.1M104.2 172.8h.1M111.8 172.8h5.1M112.6 173.6h3.6M113.4 174.3h.1M113.4 174.3h2M114.1 175.1h.5M114.4 165.2h.1M114.4 162.6v2.6M114.6 175.1h.1"/>
<path d="M116.2 173.6h.1M116.9 172.8h.1M124.5 172.8h5.1M125.3 173.6h3.6M126.1 174.3h.1M126.1 174.3h2M126.8 175.1h.5M127.1 165.2h.1M127.1 162.6v2.6M127.3 175.1h.1M128.9 173.6h.1M129.6 172.8h.1"/>
<path d="M137.2 172.8h5.1M138 173.6h3.6M138.8 174.3h.1M138.8 174.3h2M139.5 175.1h.5M139.8 165.2h.1M139.8 162.6v2.6M140 175.1h.1M141.6 173.6h.1M142.3 172.8h.1M149.9 172.8h5.1M150.7 173.6h3.6"/>
<path d="M151.5 174.3h.1M151.5 174.3h2M152.2 175.1h.5M152.5 165.2h.1M152.5 162.6v2.6M152.7 175.1h.1M154.3 173.6h.1M155 172.8h.1M162.6 172.8h5.1M163.4 173.6h3.6M164.2 174.3h.1M164.2 174.3h2"/>
<path d="M164.9 175.1h.5M165.2 165.2h.1M165.2 162.6v2.6M165.4 175.1h.1M167 173.6h.1M167.7 172.8h.1M183 172.8h5M183.7 173.6h3.6M184.5 174.3h.1M184.5 174.3h2M185.3 175.1h.5M185.5 165.2h.1"/>
<path d="M185.5 162.6v2.6M185.8 175.1h.1M187.3 173.6h.1M188 172.8h.1M195.7 172.8h5M196.4 173.6h3.6M197.2 174.3h.1M197.2 174.3h2M198 175.1h.5M198.2 165.2h.1M198.2 162.6v2.6M198.5 175.1h.1"/>
<path d="M200 173.6h.1M200.7 172.8h.1M208.4 172.8h5M209.1 173.6h3.6M209.9 174.3h.1M209.9 174.3h2M210.7 175.1h.5M210.9 165.2h.1M210.9 162.6v2.6M211.2 175.1h.1M212.7 173.6h.1M213.4 172.8h.1"/>
<path d="M221.1 172.8h5M221.8 173.6h3.6M222.6 174.3h.1M222.6 174.3h2M223.4 175.1h.5M223.6 165.2h.1M223.6 162.6v2.6M223.9 175.1h.1M225.4 173.6h.1M226.1 172.8h.1M233.8 172.8h5M234.5 173.6h3.6"/>
<path d="M235.3 174.3h.1M235.3 174.3h2M236.1 175.1h.5M236.3 165.2h.1M236.3 162.6v2.6M236.6 175.1h.1M238.1 173.6h.1M238.8 172.8h.1M246.5 172.8h5M247.2 173.6h3.6M248 174.3h.1M248 174.3h2"/>
<path d="M248.8 175.1h.5M249 165.2h.1M249 162.6v2.6M249.3 175.1h.1M250.8 173.6h.1M251.5 172.8h.1M259.2 172.8h5M259.9 173.6h3.6M260.7 174.3h.1M260.7 174.3h2M261.5 175.1h.5M261.7 165.2h.1"/>
<path d="M261.7 162.6v2.6M262 175.1h.1M263.5 173.6h.1M264.2 172.8h.1M271.9 172.8h5M272.6 173.6h3.6M273.4 174.3h.1M273.4 174.3h2M274.2 175.1h.5M274.4 165.2h.1M274.4 162.6v2.6M274.7 175.1h.1"/>
<path d="M276.2 173.6h.1M276.9 172.8h.1"/>
<circle cx="58.5" cy="18.6" r=".72"/>
<circle cx="124.5" cy="18.6" r=".72"/>
<circle cx="56.7" cy="73.7" r=".72"/>
<circle cx="124.5" cy="69.4" r=".72"/>
<circle cx="25.4" cy="112.6" r=".72"/>
<circle cx="129.6" cy="115.1" r=".72"/>
<circle cx="25.4" cy="148.1" r=".72"/>
<circle cx="185.5" cy="148.1" r=".72"/>
</g>
<g fill="none" stroke="#00f" stroke-width=".25">
<path d="M71.2 17.9h40.6v83.8h-40.6zM208.4 15.3h30.4v121.9h-30.4zM23.2 125.1h.1M23.2 126.6h.1M23.2 126.6h4.6M23.2 125.1h4.6M25.5 126.6h.1M25.5 125.1h.1M25.5 124.5v.6M25.5 126.6v.5M35.9 126.6h4.6M35.9 125.1h4.6"/>
<path d="M38.2 125.1h.1M38.2 126.6h.1M38.2 124.5v.6M38.2 126.6v.5M40.5 126.6h.1M40.5 125.1h.1M48.6 126.6h4.6M48.6 125.1h4.6M50.9 125.1h.1M50.9 126.6h.1M50.9 124.5v.6M50.9 126.6v.5"/>
<path d="M53.2 126.6h.1M53.2 125.1h.1M61.3 126.6h4.6M61.3 125.1h4.6M63.6 125.1h.1M63.6 126.6h.1M63.6 124.5v.6M63.6 126.6v.5M65.9 126.6h.1M65.9 125.1h.1M74 126.6h4.6M74 125.1h4.6"/>
<path d="M76.3 125.1h.1M76.3 126.6h.1M76.3 124.5v.6M76.3 126.6v.5M78.6 126.6h.1M78.6 125.1h.1M86.7 126.6h4.6M86.7 125.1h4.6M89 125.1h.1M89 126.6h.1M89 124.5v.6M89 126.6v.5"/>
<path d="M91.3 126.6h.1M91.3 125.1h.1M127.3 126.6h4.6M127.3 125.1h4.6M129.6 125.1h.1M129.6 126.6h.1M129.6 124.5v.6M129.6 126.6v.5M131.9 126.6h.1M131.9 125.1h.1M23.2 162.1h.1M23.2 160.6h.1"/>
<path d="M23.2 162.1h4.6M23.2 160.6h4.6M25.5 160.6h.1M25.5 162.1h.1M25.5 160.1v.5M25.5 162.1v.5M35.9 162.1h.1M35.9 160.6h.1M35.9 162.1h4.6M35.9 160.6h4.6M38.2 160.6h.1M38.2 162.1h.1"/>
<path d="M38.2 160.1v.5M38.2 162.1v.5M48.6 162.1h.1M48.6 160.6h.1M48.6 162.1h4.6M48.6 160.6h4.6M50.9 160.6h.1M50.9 162.1h.1M50.9 160.1v.5M50.9 162.1v.5M61.3 162.1h.1M61.3 160.6h.1"/>
<path d="M61.3 162.1h4.6M61.3 160.6h4.6M63.6 160.6h.1M63.6 162.1h.1M63.6 160.1v.5M63.6 162.1v.5M74 162.1h.1M74 160.6h.1M74 162.1h4.6M74 160.6h4.6M76.3 160.6h.1M76.3 162.1h.1"/>
<path d="M76.3 160.1v.5M76.3 162.1v.5M86.7 162.1h.1M86.7 160.6h.1M86.7 162.1h4.6M86.7 160.6h4.6M89 160.6h.1M89 162.1h.1M89 160.1v.5M89 162.1v.5M99.4 162.1h4.6M99.4 160.6h4.6"/>
<path d="M101.7 162.1h.1M101.7 160.6h.1M101.7 160.1v.5M101.7 162.1v.5M104 160.6h.1M104 162.1h.1M112.1 162.1h4.6M112.1 160.6h4.6M114.4 162.1h.1M114.4 160.6h.1M114.4 160.1v.5M114.4 162.1v.5"/>
<path d="M116.7 160.6h.1M116.7 162.1h.1M124.8 162.1h4.6M124.8 160.6h4.6M127.1 160.6h.1M127.1 162.1h.1M127.1 160.1v.5M127.1 162.1v.5M129.4 162.1h.1M129.4 160.6h.1M137.5 162.1h4.6M137.5 160.6h4.6"/>
<path d="M139.8 160.6h.1M139.8 162.1h.1M139.8 160.1v.5M139.8 162.1v.5M142.1 162.1h.1M142.1 160.6h.1M150.2 162.1h4.6M150.2 160.6h4.6M152.5 160.6h.1M152.5 162.1h.1M152.5 160.1v.5M152.5 162.1v.5"/>
<path d="M154.8 162.1h.1M154.8 160.6h.1M162.9 162.1h4.6M162.9 160.6h4.6M165.2 160.6h.1M165.2 162.1h.1M165.2 160.1v.5M165.2 162.1v.5M167.5 162.1h.1M167.5 160.6h.1M183.2 162.1h4.6M183.2 160.6h4.6"/>
<path d="M185.5 160.6h.1M185.5 162.1h.1M185.5 160.1v.5M185.5 162.1v.5M187.8 162.1h.1M187.8 160.6h.1M195.9 162.1h4.6M195.9 160.6h4.6M198.2 162.1h.1M198.2 160.6h.1M198.2 160.1v.5M198.2 162.1v.5"/>
<path d="M200.5 160.6h.1M200.5 162.1h.1M208.6 162.1h4.6M208.6 160.6h4.6M210.9 162.1h.1M210.9 160.6h.1M210.9 160.1v.5M210.9 162.1v.5M213.2 160.6h.1M213.2 162.1h.1M221.3 160.6h.1M221.3 162.1h.1"/>
<path d="M221.3 162.1h4.6M221.3 160.6h4.6M223.6 162.1h.1M223.6 160.6h.1M223.6 160.1v.5M223.6 162.1v.5M234 162.1h4.6M234 160.6h4.6M236.3 160.6h.1M236.3 162.1h.1M236.3 160.1v.5M236.3 162.1v.5"/>
<path d="M238.6 162.1h.1M238.6 160.6h.1M246.7 162.1h4.6M246.7 160.6h4.6M249 160.6h.1M249 162.1h.1M249 160.1v.5M249 162.1v.5M251.3 162.1h.1M251.3 160.6h.1M259.4 162.1h4.6M259.4 160.6h4.6"/>
<path d="M261.7 160.6h.1M261.7 162.1h.1M261.7 160.1v.5M261.7 162.1v.5M264 162.1h.1M264 160.6h.1M272.1 162.1h4.6M272.1 160.6h4.6M274.4 160.6h.1M274.4 162.1h.1M274.4 160.1v.5M274.4 162.1v.5"/>
<path d="M276.7 162.1h.1M276.7 160.6h.1"/>
</g>
<text font-size="5.1" x="45.8" y="187.1">RK3288 Power Filter</text>
<text font-size="4.1" x="223.4" y="193">RK3288 Power</text>
<text font-size="3.6" x="246.2" y="187.7">福州瑞芯微电子有限公司</text>
<g font-size="3">
<text x="45.8" y="190.5">Note：All the capacitor should be place close to the power pin of RK3288。</text>
<text x="212.7" y="193.4">Title:</text>
<text x="212.7" y="198">File:</text>
</g>
<g font-size="2.5">
<text x="212.7" y="202.5">Create Date:</text>
<text x="212.4" y="206.3">Modify Date:</text>
</g>
<g font-size="2.3">
<text x="52.9" y="17">VDD_CPU</text>
<text x="119" y="17">VDD_GPU</text>
<text x="65.3" y="22.4">U14</text>
<text x="113.6" y="22.4">L16</text>
<text x="203.6" y="19.8">C3</text>
<text x="203.6" y="22.4">D6</text>
<text x="240.6" y="19.8">P11</text>
<text x="240.6" y="22.4">P13</text>
<text x="65.3" y="24.9">U15</text>
<text x="65.3" y="27.4">U16</text>
<text x="65.3" y="30">U17</text>
<text x="113.6" y="24.9">L17</text>
<text x="113.6" y="27.4">L18</text>
<text x="113.6" y="30">L19</text>
<text x="202.4" y="27.4">D12</text>
<text x="202.4" y="30">D15</text>
<text x="203.6" y="24.9">D9</text>
<text x="240.6" y="24.9">P14</text>
<text x="240.6" y="27.4">P15</text>
<text x="240.6" y="30">P16</text>
<text x="65.3" y="32.5">U18</text>
<text x="65.3" y="35.1">U19</text>
<text x="113.6" y="32.5">M16</text>
<text x="113.6" y="35.1">M17</text>
<text x="202.4" y="32.5">D18</text>
<text x="202.5" y="35.1">E20</text>
<text x="240.6" y="32.5">P17</text>
<text x="240.6" y="35.1">P18</text>
<text x="65.5" y="37.6">V14</text>
<text x="65.5" y="40.1">V15</text>
<text x="113.6" y="37.6">M18</text>
<text x="113.6" y="40.1">M19</text>
<text x="202.4" y="37.6">U24</text>
<text x="202.5" y="40.1">A21</text>
<text x="240.6" y="37.6">R4</text>
<text x="240.6" y="40.1">R10</text>
<text x="65.5" y="42.7">V16</text>
<text x="65.5" y="45.2">V17</text>
<text x="65.5" y="47.8">V18</text>
<text x="113.6" y="42.7">N16</text>
<text x="113.6" y="45.2">N17</text>
<text x="113.6" y="47.8">N18</text>
<text x="200.8" y="45.2">AC24</text>
<text x="202.5" y="42.7">Y24</text>
<text x="203.9" y="47.8">F4</text>
<text x="240.6" y="42.7">R13</text>
<text x="240.6" y="45.2">R16</text>
<text x="240.6" y="47.8">R17</text>
<text x="65.5" y="50.3">V19</text>
<text x="113.6" y="50.3">N19</text>
<text x="204.2" y="50.3">J4</text>
<text x="204.2" y="52.8">J9</text>
<text x="240.6" y="50.3">R18</text>
<text x="240.6" y="52.8">R19</text>
<text x="203" y="57.9">J17</text>
<text x="203.7" y="55.4">U9</text>
<text x="240.6" y="55.4">T10</text>
<text x="240.6" y="57.9">R14</text>
<text x="65.5" y="63">T14</text>
<text x="113.6" y="63">M15</text>
<text x="201.7" y="60.5">W10</text>
<text x="202.5" y="63">K10</text>
<text x="202.5" y="65.5">K11</text>
<text x="240.6" y="60.5">T13</text>
<text x="240.6" y="63">Y20</text>
<text x="240.6" y="65.5">T15</text>
<text x="119" y="67.8">VDD_LOG</text>
<text x="202.5" y="68.1">K12</text>
<text x="202.5" y="70.6">K13</text>
<text x="240.6" y="68.1">T16</text>
<text x="240.6" y="70.6">T17</text>
<text x="44.8" y="74.4">VCC_LCD</text>
<text x="65.5" y="73.2">V20</text>
<text x="113.6" y="73.2">L12</text>
<text x="113.6" y="75.7">M12</text>
<text x="202.5" y="73.2">K14</text>
<text x="202.5" y="75.7">K15</text>
<text x="240.6" y="73.2">T18</text>
<text x="240.6" y="75.7">T19</text>
<text x="113.6" y="78.2">N12</text>
<text x="113.6" y="80.8">P12</text>
<text x="113.6" y="83.3">R12</text>
<text x="202.5" y="78.2">K16</text>
<text x="202.5" y="80.8">K17</text>
<text x="202.5" y="83.3">K18</text>
<text x="240.6" y="78.2">V9</text>
<text x="240.6" y="80.8">U10</text>
<text x="240.6" y="83.3">R15</text>
<text x="113.6" y="85.9">T12</text>
<text x="113.6" y="88.4">U12</text>
<text x="202.5" y="85.9">K19</text>
<text x="203" y="88.4">J18</text>
<text x="240.6" y="85.9">U13</text>
<text x="240.6" y="88.4">V4</text>
<text x="113.6" y="90.9">R11</text>
<text x="113.6" y="93.5">T11</text>
<text x="202.8" y="90.9">L10</text>
<text x="202.8" y="93.5">L11</text>
<text x="240.6" y="90.9">V10</text>
<text x="240.6" y="93.5">V11</text>
<text x="113.6" y="96">U11</text>
<text x="202.8" y="96">L13</text>
<text x="202.8" y="98.6">L14</text>
<text x="202.8" y="101.1">L15</text>
<text x="240.6" y="96">V12</text>
<text x="240.6" y="98.6">V13</text>
<text x="240.6" y="101.1">W11</text>
<text x="202.1" y="106.2">M10</text>
<text x="203.4" y="103.6">M4</text>
<text x="240.6" y="103.6">W12</text>
<text x="240.6" y="106.2">W13</text>
<text x="21.7" y="111">VDD_LOG</text>
<text x="124" y="113.5">VCC_LCD</text>
<text x="202.1" y="108.7">M11</text>
<text x="202.1" y="111.3">M13</text>
<text x="202.1" y="113.8">M14</text>
<text x="240.6" y="108.7">W14</text>
<text x="240.6" y="111.3">W15</text>
<text x="240.6" y="113.8">W16</text>
<text x="202.4" y="118.9">N10</text>
<text x="202.5" y="116.3">Y18</text>
<text x="240.6" y="116.3">W17</text>
<text x="240.6" y="118.9">W18</text>
<text x="202.4" y="121.4">N11</text>
<text x="202.4" y="124">N13</text>
<text x="240.6" y="121.4">W19</text>
<text x="28" y="129.3">C0603</text>
<text x="40.7" y="129.3">C0402</text>
<text x="53.4" y="129.3">C0402</text>
<text x="66.1" y="129.3">C0402</text>
<text x="78.8" y="129.3">C0603</text>
<text x="91.5" y="129.3">C0402</text>
<text x="132.2" y="129.3">C0402</text>
<text x="202.4" y="126.5">N14</text>
<text x="202.4" y="129">N15</text>
<text x="202.6" y="131.6">P10</text>
<text x="19.9" y="146.6">VDD_CPU</text>
<text x="179.9" y="146.6">VDD_GPU</text>
<text x="28" y="164.8">C0603</text>
<text x="40.7" y="164.8">C0603</text>
<text x="53.4" y="164.8">C0603</text>
<text x="66.1" y="164.8">C0603</text>
<text x="78.8" y="164.8">C0603</text>
<text x="91.5" y="164.8">C0603</text>
<text x="104.2" y="164.8">C0603</text>
<text x="116.9" y="164.8">C0603</text>
<text x="129.6" y="164.8">C0402</text>
<text x="142.3" y="164.8">C0402</text>
<text x="155" y="164.8">C0402</text>
<text x="167.7" y="164.8">C0402</text>
<text x="188.1" y="164.8">C0603</text>
<text x="200.8" y="164.8">C0603</text>
<text x="213.5" y="164.8">C0603</text>
<text x="226.2" y="164.8">C0603</text>
<text x="238.9" y="164.8">C0402</text>
<text x="251.6" y="164.8">C0402</text>
<text x="264.3" y="164.8">C0402</text>
<text x="277" y="164.8">C0402</text>
<text x="221.1" y="197.9">RK3288_REF</text>
<text x="275.7" y="198">REV:V1.3</text>
<text x="228.7" y="202.3">Wednesday, February 12, 2014</text>
<text x="267.3" y="202.5">Page Num:7</text>
<text x="228.7" y="206.1">Thursday, December 11, 2014</text>
<text x="267.3" y="206.1">Page Total:52</text>
</g>
<g font-size="2.3" fill="#000080">
<text x="71.2" y="15">U1000R</text>
<text x="71.2" y="17.5">MCU_RK3288</text>
<text x="208.4" y="12.4">U1000M</text>
<text x="208.4" y="15">MCU_RK3288</text>
<text x="28" y="124.2">C1000</text>
<text x="40.7" y="124.2">C1001</text>
<text x="53.4" y="124.2">C1002</text>
<text x="66.1" y="124.2">C1003</text>
<text x="78.8" y="124.2">C1004</text>
<text x="91.5" y="124.2">C1005</text>
<text x="132.2" y="124.2">C1006</text>
<text x="28" y="126.7">10uF</text>
<text x="40.7" y="126.7">0.1uF</text>
<text x="53.4" y="126.7">0.1uF</text>
<text x="66.1" y="126.7">1nF</text>
<text x="78.8" y="126.7">NC/10uF</text>
<text x="91.5" y="126.7">NC</text>
<text x="132.2" y="126.7">0.1uF</text>
<text x="28" y="159.8">C1007</text>
<text x="40.7" y="159.8">C1008</text>
<text x="53.4" y="159.8">C1009</text>
<text x="66.1" y="159.8">C1010</text>
<text x="78.8" y="159.8">C1011</text>
<text x="91.5" y="159.8">C1012</text>
<text x="104.2" y="159.8">C1013</text>
<text x="116.9" y="159.8">C1014</text>
<text x="129.6" y="159.8">C1015</text>
<text x="142.3" y="159.8">C1016</text>
<text x="155" y="159.8">C1017</text>
<text x="167.7" y="159.8">C1018</text>
<text x="188.1" y="159.8">C1019</text>
<text x="200.8" y="159.8">C1020</text>
<text x="213.5" y="159.8">C1021</text>
<text x="226.2" y="159.8">C1022</text>
<text x="238.9" y="159.8">C1023</text>
<text x="251.6" y="159.8">C1024</text>
<text x="264.3" y="159.8">C1025</text>
<text x="277" y="159.8">C1026</text>
<text x="28" y="162.3">22uF</text>
<text x="40.7" y="162.3">22uF</text>
<text x="53.4" y="162.3">22uF</text>
<text x="66.1" y="162.3">22uF</text>
<text x="78.8" y="162.3">22uF</text>
<text x="91.5" y="162.3">22uF</text>
<text x="104.2" y="162.3">22uF</text>
<text x="116.9" y="162.3">10uF</text>
<text x="129.6" y="162.3">1uF</text>
<text x="142.3" y="162.3">0.1uF</text>
<text x="155" y="162.3">0.1uF</text>
<text x="167.7" y="162.3">1nF</text>
<text x="188.1" y="162.3">22uF</text>
<text x="200.8" y="162.3">22uF</text>
<text x="213.5" y="162.3">10uF</text>
<text x="226.2" y="162.3">10uF</text>
<text x="238.9" y="162.3">1uF</text>
<text x="251.6" y="162.3">0.1uF</text>
<text x="264.3" y="162.3">0.1uF</text>
<text x="277" y="162.3">1nF</text>
</g>
<g font-size="2.3" fill="#004080">
<text x="209.6" y="21.5">VSS1</text>
<text x="230.6" y="21.5">VSS46</text>
<text x="72.5" y="24">CPU_VDD1</text>
<text x="72.5" y="26.6">CPU_VDD2</text>
<text x="72.5" y="29.1">CPU_VDD3</text>
<text x="98.4" y="24">GPU_VDD1</text>
<text x="98.4" y="26.6">GPU_VDD2</text>
<text x="98.4" y="29.1">GPU_VDD3</text>
<text x="209.6" y="26.6">VSS3</text>
<text x="209.6" y="24">VSS2</text>
<text x="209.6" y="29.1">VSS4</text>
<text x="230.6" y="24">VSS47</text>
<text x="230.6" y="26.6">VSS48</text>
<text x="230.6" y="29.1">VSS49</text>
<text x="72.5" y="31.7">CPU_VDD4</text>
<text x="72.5" y="34.2">CPU_VDD5</text>
<text x="98.4" y="31.7">GPU_VDD4</text>
<text x="98.4" y="34.2">GPU_VDD5</text>
<text x="209.6" y="31.7">VSS5</text>
<text x="209.6" y="34.2">VSS6</text>
<text x="230.6" y="31.7">VSS50</text>
<text x="230.6" y="34.2">VSS51</text>
<text x="72.5" y="36.7">CPU_VDD6</text>
<text x="72.5" y="39.3">CPU_VDD7</text>
<text x="72.5" y="41.8">CPU_VDD8</text>
<text x="98.4" y="36.7">GPU_VDD6</text>
<text x="98.4" y="39.3">GPU_VDD7</text>
<text x="98.4" y="41.8">GPU_VDD8</text>
<text x="209.6" y="36.7">VSS7</text>
<text x="209.6" y="39.3">VSS8</text>
<text x="209.6" y="41.8">VSS9</text>
<text x="230.6" y="36.7">VSS52</text>
<text x="230.6" y="39.3">VSS53</text>
<text x="230.6" y="41.8">VSS54</text>
<text x="72.5" y="44.4">CPU_VDD9</text>
<text x="72.5" y="46.9">CPU_VDD10</text>
<text x="97.1" y="46.9">GPU_VDD10</text>
<text x="98.4" y="44.4">GPU_VDD9</text>
<text x="209.6" y="44.4">VSS10</text>
<text x="209.6" y="46.9">VSS11</text>
<text x="230.6" y="44.4">VSS55</text>
<text x="230.6" y="46.9">VSS56</text>
<text x="72.5" y="49.4">CPU_VDD11</text>
<text x="72.5" y="52">CPU_VDD12</text>
<text x="97.1" y="49.4">GPU_VDD11</text>
<text x="97.1" y="52">GPU_VDD12</text>
<text x="209.6" y="49.4">VSS12</text>
<text x="209.6" y="52">VSS13</text>
<text x="230.6" y="49.4">VSS57</text>
<text x="230.6" y="52">VSS58</text>
<text x="209.6" y="54.5">VSS14</text>
<text x="209.6" y="57.1">VSS15</text>
<text x="209.6" y="59.6">VSS16</text>
<text x="230.6" y="54.5">VSS59</text>
<text x="230.6" y="57.1">VSS60</text>
<text x="230.6" y="59.6">VSS61</text>
<text x="72.5" y="64.7">CPU_VDD_COM</text>
<text x="93" y="64.7">GPU_VDD_COM</text>
<text x="209.6" y="62.1">VSS17</text>
<text x="209.6" y="64.7">VSS18</text>
<text x="230.6" y="62.1">VSS62</text>
<text x="230.6" y="64.7">VSS63</text>
<text x="209.6" y="67.2">VSS19</text>
<text x="209.6" y="69.8">VSS20</text>
<text x="230.6" y="67.2">VSS64</text>
<text x="230.6" y="69.8">VSS65</text>
<text x="72.5" y="74.8">LCDC_VDD</text>
<text x="96" y="74.8">LOGIC_VDD1</text>
<text x="96" y="77.4">LOGIC_VDD2</text>
<text x="209.6" y="72.3">VSS21</text>
<text x="209.6" y="74.8">VSS22</text>
<text x="209.6" y="77.4">VSS23</text>
<text x="230.6" y="72.3">VSS66</text>
<text x="230.6" y="74.8">VSS67</text>
<text x="230.6" y="77.4">VSS68</text>
<text x="96" y="79.9">LOGIC_VDD3</text>
<text x="96" y="82.5">LOGIC_VDD4</text>
<text x="209.6" y="79.9">VSS24</text>
<text x="209.6" y="82.5">VSS25</text>
<text x="230.6" y="79.9">VSS69</text>
<text x="230.6" y="82.5">VSS70</text>
<text x="96" y="85">LOGIC_VDD5</text>
<text x="96" y="87.5">LOGIC_VDD6</text>
<text x="209.6" y="85">VSS26</text>
<text x="209.6" y="87.5">VSS27</text>
<text x="230.6" y="85">VSS71</text>
<text x="230.6" y="87.5">VSS72</text>
<text x="96" y="90.1">LOGIC_VDD7</text>
<text x="96" y="92.6">LOGIC_VDD8</text>
<text x="96" y="95.2">LOGIC_VDD9</text>
<text x="209.6" y="90.1">VSS28</text>
<text x="209.6" y="92.6">VSS29</text>
<text x="209.6" y="95.2">VSS30</text>
<text x="230.6" y="90.1">VSS73</text>
<text x="230.6" y="92.6">VSS74</text>
<text x="230.6" y="95.2">VSS75</text>
<text x="94.7" y="97.7">LOGIC_VDD10</text>
<text x="209.6" y="97.7">VSS31</text>
<text x="209.6" y="100.2">VSS32</text>
<text x="230.6" y="97.7">VSS76</text>
<text x="230.6" y="100.2">VSS77</text>
<text x="209.6" y="102.8">VSS33</text>
<text x="209.6" y="105.3">VSS34</text>
<text x="209.6" y="107.9">VSS35</text>
<text x="230.6" y="102.8">VSS78</text>
<text x="230.6" y="105.3">VSS79</text>
<text x="230.6" y="107.9">VSS80</text>
<text x="209.6" y="110.4">VSS36</text>
<text x="209.6" y="112.9">VSS37</text>
<text x="230.6" y="110.4">VSS81</text>
<text x="230.6" y="112.9">VSS82</text>
<text x="209.6" y="115.5">VSS38</text>
<text x="209.6" y="118">VSS39</text>
<text x="230.6" y="115.5">VSS83</text>
<text x="230.6" y="118">VSS84</text>
<text x="209.6" y="120.6">VSS40</text>
<text x="209.6" y="123.1">VSS41</text>
<text x="209.6" y="125.6">VSS42</text>
<text x="230.6" y="120.6">VSS85</text>
<text x="230.6" y="123.1">VSS86</text>
<text x="209.6" y="128.2">VSS43</text>
<text x="209.6" y="130.7">VSS44</text>
<text x="209.6" y="133.3">VSS45</text>
</g>
<g font-size="2.3" fill="#f00">
<text x="25" y="64.3">VDD_CPU_FB</text>
<text x="142.3" y="64.3">VDD_GPU_FB</text>
</g>
<g font-size="1.8">
<text x="31.8" y="1.9">5</text>
<text x="90.1" y="1.9">4</text>
<text x="148.4" y="1.9">3</text>
<text x="206.8" y="1.9">2</text>
<text x="265.2" y="1.9">1</text>
<text x=".8" y="29.8">D</text>
<text x="295.2" y="29.8">D</text>
<text x=".8" y="80.9">C</text>
<text x="295.2" y="80.9">C</text>
<text x=".8" y="132.2">B</text>
<text x="295.2" y="132.2">B</text>
<text x=".8" y="183.3">A</text>
<text x="295.2" y="183.3">A</text>
<text x="31.8" y="209.2">5</text>
<text x="90.1" y="209.2">4</text>
<text x="148.4" y="209.2">3</text>
<text x="206.8" y="209.2">2</text>
<text x="265.2" y="209.2">1</text>
</g>
</svg>
